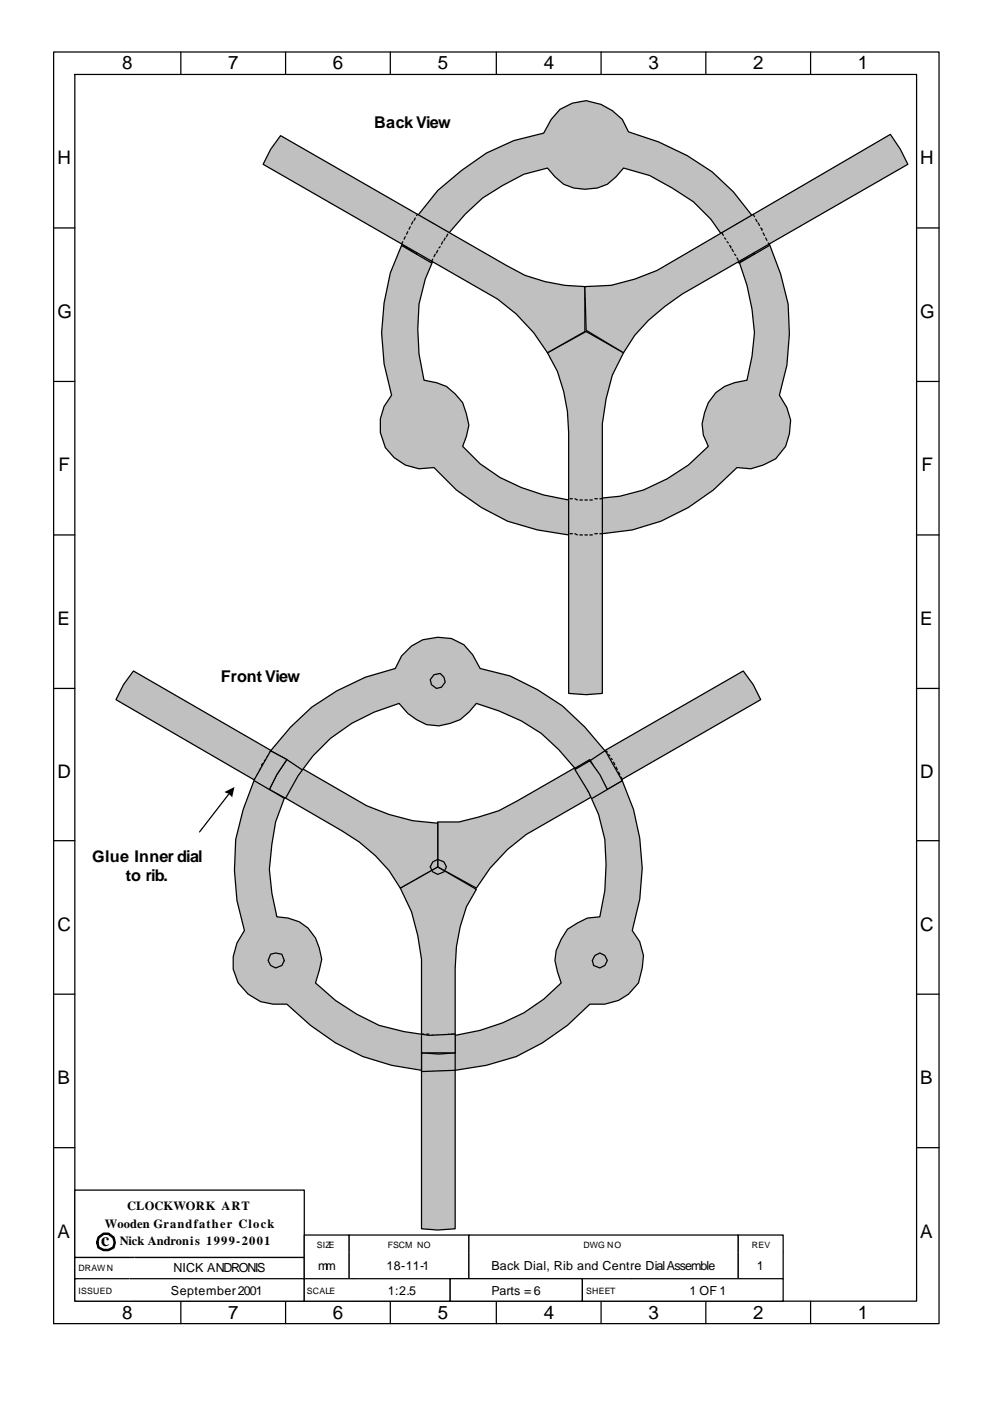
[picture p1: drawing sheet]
<svg xmlns="http://www.w3.org/2000/svg" width="210mm" height="297mm" viewBox="0 0 210 297" stroke-linecap="round" stroke-linejoin="round" font-family="sans-serif">
<g fill="none" stroke="#000" stroke-width=".26">
<path d="M11.4 11h187.8v269.6h-187.8zM15.9 15.8h178.6v260.1h-178.6zM38.4 11v4.8M60.6 11v4.8M82.8 11v4.8M105.3 11v4.8M127.5 11v4.8M149.8 11v4.8M172 11v4.8M11.4 48.3h4.5M194.5 48.3h4.7M11.4 80.9h4.5"/>
<path d="M194.5 80.9h4.7M11.4 113.4h4.5M194.5 113.4h4.7M11.4 146h4.5M194.5 146h4.7M11.4 178.2h4.5M48.7 168.2l-6.4 8.2M194.5 178.2h4.7M11.4 210.8h4.5M194.5 210.8h4.7M11.4 243.3h4.5M194.5 243.3h4.7"/>
<path d="M38.4 275.9v4.7M60.6 275.9v4.7M82.8 275.9v4.7M105.3 275.9v4.7M127.5 275.9v4.7M149.8 275.9v4.7M172 275.9v4.7"/>
</g>
<path d="M47.6 167.9l2.1-1-.5 2.3v-.2l-.8-.8z" fill-rule="evenodd" fill="#000"/>
<path d="M84.9 188.3l8-4.5 8.2 4.8-2.1 3.7-1.4 4.2-.8 4.2-.2 4.5v55.3l-3.7 .3-3.5-.3v-57.1l-.8-5.1-1.3-5z" fill-rule="evenodd" fill="#c0c0c0" stroke="#000" stroke-width=".26"/>
<g fill="none" stroke="#000" stroke-width=".26">
<path d="M89.4 219.3h.6M90.5 219.3h.5M91.5 219.5h.6M92.6 219.5h.5M93.7 219.5h.5M95.2 219.3l-.5 .2M95.8 219.3h.5M89.4 226.9h.6M90.5 226.9h.5M91.5 226.9h.6M92.6 226.9h.5M93.7 226.9h.5"/>
<path d="M94.7 226.9h.5M95.8 226.9h.5"/>
</g>
<path d="M92.9 174.3h4.5l4.2-1.1 4.2-1.3 4-2.1 47.9-27.5 2.1 2.9 1.6 3.1-49.7 28.6-4 3.2-3.7 4-2.9 4.2-8.2-4.5z" fill-rule="evenodd" fill="#c0c0c0" stroke="#000" stroke-width=".26"/>
<g fill="none" stroke="#000" stroke-width=".26">
<path d="M128.6 159.2l.3 .3M129.1 160l.3 .2M122 162.9l.2 .3M122.5 163.7l.3 .3M123 164.5l.3 .2M123.6 165.3l.2 .5M124.1 166.3l.3 .6M124.6 167.4l.3 .5M125.1 168.5l.3 .5M129.6 160.8l.3 .2M130.2 161.6l.2 .5M130.7 162.6l.3 .6"/>
<path d="M131.2 163.7l.3 .5M131.8 164.7l.2 .6"/>
</g>
<path d="M28.3 142.3l49.5 28.5 4.7 1.9 5.1 1.3 5.3 .5v9.3l-8 4.5a31.8 31.8 0 0 0-12.4-12.2l-47.9-27.8 1.6-3.1z" fill-rule="evenodd" fill="#c0c0c0" stroke="#000" stroke-width=".26"/>
<g fill="none" stroke="#000" stroke-width=".26">
<path d="M57.4 159.2l-.3 .5M54.2 165l-.2 .3M54.8 164l-.3 .5M55.3 162.9l-.3 .5M55.8 161.8l-.2 .3v.3M56.4 161l-.3 .3M56.9 160.2l-.3 .3M60.6 168.7l-.3 .3M61.1 167.7l-.2 .5M61.6 166.6l-.2 .5M62.2 165.5l-.3 .3v.3M62.7 164.5l-.3 .5"/>
<path d="M63.5 163.7l-.3 .5M64 162.9l-.2 .5"/>
</g>
<g fill="#c0c0c0" stroke="#000" stroke-width=".26">
<path d="M61.6 154.2l4.5-4.3 5.3-3.4 6.1-2.9 6.4-1.9a9.6 9.6 0 0 1 14.5-5l1.9 2.1 1.6 2.9 6.3 1.6 5.8 2.9 5.3 3.5 4.8 4.5 4.5 5.3 3.4 6-3.1 1.9-3.8-6.4-3.1 1.9-3.5-4-3.7-3.4-4.2-2.7-4.8-2.1-4.7-1.6-1.6 1.9-1.9 1.6-2.1 .8-2.4 .5-2.6-.3-2.1-1-1.9-1.3-1.8-2.2a35.6 35.6 0 0 0-24.1 20.1l-3.5-1.8 1.6-3.2 2.2-3.2-3.5-1.8z" fill-rule="evenodd"/>
<path d="M92.1 143.1l1.3-.3 .8 .8 .3 1-.8 1.1-1.1 .3-1.1-.8-.2-1.1z" fill-rule="evenodd"/>
</g>
<path d="M128.3 159.2l-3.2 2.1M60.9 161l3.1 2.2" fill="none" stroke="#000" stroke-width=".26"/>
<path d="M122 163.2l3.1-1.9 2.2 2.9 1.6 3.2 3.1-1.9a43.3 43.3 0 0 1 2.1 31.8l1.6 2.4 .8 2.9-.2 2.6-.8 3.2a10.1 10.1 0 0 1-10.4 4.5l-4.7 4.5-5.3 3.7-5.6 2.9-6.3 1.9-6.6 1-7.2 .3v-4l3.7 .3 3.5-.3v-3.7a38.7 38.7 0 0 0 18.8-7.7l3.7-3.4-.8-2.4-.6-2.4 .3-2.1 1.1-2.4 1.3-2.1 2.1-1.3 2.1-1.1 2.7-.2 1-5.6 .3-5.5a32 32 0 0 0-6.6-20.1z" fill-rule="evenodd" fill="#c0c0c0" stroke="#000" stroke-width=".26"/>
<path d="M128.9 167.4l-3.2 1.8M126.2 202.6l1.1-.5 1 .5 .6 1-.6 1.1-1 .5-1.4-.5-.2-1.1zM96.6 223.2v3.7" fill="none" stroke="#000" stroke-width=".26"/>
<path d="M57.4 159.2l3.5 1.8-2.2 3.2-1.6 3.2 3.2 1.8-1.8 5.1-.8 4.7-.6 5.3 .6 5.1 1 5a8.7 8.7 0 0 1 9 6.6l.6 2.4-1.4 5 4.3 3.7 4.5 2.9 4.7 2.4 5.3 1.3 5.3 .8 5.6-.2v3.9h-7.2v3.7a42 42 0 0 1-23.5-9.5l-5-4.5h-3a9 9 0 0 1-7.6-13l1.6-2.6-1.6-6.4-.6-6.3 .3-6.6 1.6-6.4 2.4-6.3z" fill-rule="evenodd" fill="#c0c0c0" stroke="#000" stroke-width=".26"/>
<path d="M54 165.5l3.1 1.9M91.8 182.7l1.1-.5 1.3 .5 .5 1.1-.5 1.1-1.3 .5-1.1-.5-.5-1.1zM57.4 202.3l1.1-.2 1.3 .2 .5 1.3-.5 1.1-1.3 .5-1.1-.5-.5-1.1zM89.4 219.5v3.7" fill="none" stroke="#000" stroke-width=".26"/>
<path d="M92.9 40.4l5-4.2 5.3-3.7 5.8-2.7 6.4-1.6 1.5-2.9a8.8 8.8 0 0 1 13-1.8l2.1 1.8 1.3 2.7 6.4 2.1 6.1 2.9 5.3 3.4 4.5 4.3 3.9 5-3.1 1.8 2.1 3.2 1.6 3.2-3.5 1.8-2.6-4.7-3.2-4.5-3.7-3.7-4.5-2.9-4.8-2.7-5.5-1.6-1.6 1.9-1.8 1.6a9.5 9.5 0 0 1-12.7-3.5l-5.1 1.4-4.5 2.3-4.2 2.7-3.7 3.4-3.5 4-3.1-1.9-3.7 6.4-3.2-2.1 3.4-6.1z" fill-rule="evenodd" fill="#c0c0c0" stroke="#000" stroke-width=".26"/>
<path d="M88.9 45.7l3.2 1.8M156.4 47.5l-3.2 1.9" fill="none" stroke="#000" stroke-width=".26"/>
<path d="M85.2 52l3.2 1.9 1.6-3.2 2.1-3.2 3.1 2.2a32 32 0 0 0-6.6 20.1l.3 5.3 1.1 5.5 2.6 .5 2.1 .8 1.9 1.6 1.6 1.9 .8 2.4 .5 2.3-.5 2.4-.8 2.1a32.4 32.4 0 0 0 17.2 10.4l5.2 1v3.7h7.2v3.7h-7.2l-6.6-1-6.3-1.9-5.6-2.9-5.3-3.7-4.7-4.8a9.2 9.2 0 0 1-11.4-7.4v-2.9l.8-2.6 1.6-2.4a42.5 42.5 0 0 1 2.1-31.8z" fill-rule="evenodd" fill="#c0c0c0" stroke="#000" stroke-width=".26"/>
<path d="M88.4 53.9l3.1 1.8M120.6 109.7v3.7" fill="none" stroke="#000" stroke-width=".26"/>
<path d="M156.4 47.5l3.4-1.8 3.4 6.1 2.4 6.3 1.6 6.4 .3 6.3-.5 6.6-1.6 6.4 1.6 2.6 .7 2.7-.2 2.9-.8 2.6-2.1 2.7-2.7 1.3-2.6 .8-2.9-.3a42.8 42.8 0 0 1-22.3 13.3l-6.3 .8v-3.8l-3.4 .3-3.8-.3v-3.7h5.6a32.6 32.6 0 0 0 19.8-7.1l4.3-4-1.1-2.3-.2-2.4 .5-2.4a8.3 8.3 0 0 1 6.3-6.4l2.7-.5 1-5 .6-5-.6-5.1-1-5-1.6-4.8 3.2-1.8-1.6-3.2z" fill-rule="evenodd" fill="#c0c0c0" stroke="#000" stroke-width=".26"/>
<path d="M163.2 52l-3.1 1.9M127.8 105.7v3.7" fill="none" stroke="#000" stroke-width=".26"/>
<path d="M116.2 74.8l8.2-4.5 7.9 4.5-2.4 4.8-1.3 5-.8 5.3v57.1l-3.4 .3-3.8-.3v-55.3l-.2-4.5-.8-4.2-1.3-4.2z" fill-rule="evenodd" fill="#c0c0c0" stroke="#000" stroke-width=".26"/>
<g fill="none" stroke="#000" stroke-width=".26">
<path d="M120.9 105.7h.5M120.9 113.2h.5M122 105.7l.5 .3M122 113.2l.5 .2M123 106h.6M123 113.4h.6M124.1 106h.5M124.1 113.4h.5M125.1 106h.6M125.1 113.4h.6M126.2 105.7h.5M126.2 113.2h.5"/>
<path d="M127.3 105.7h.5M127.3 113.2h.5"/>
</g>
<path d="M59.5 28.8l47.9 27.5 4 2.1 4.2 1.3 4.3 .8 4.2 .3v9.5l-7.9 4.5-3-4.2-3.7-4-3.9-3.2-49.8-28.6 1.6-3.1z" fill-rule="evenodd" fill="#c0c0c0" stroke="#000" stroke-width=".26"/>
<g fill="none" stroke="#000" stroke-width=".26">
<path d="M85.5 51.2l-.3 .6M86 50.2l-.3 .5M86.5 49.1l-.2 .6M87 48.1l-.2 .5M87.6 47l-.3 .5M88.1 46.2l-.3 .5M88.6 45.4l-.2 .3M91.8 54.9l-.3 .6M92.3 53.9l-.2 .5M92.9 53.1l-.3 .5M93.4 52.3l-.3 .3M93.9 51.2l-.2 .6"/>
<path d="M94.5 50.4l-.3 .6M95 49.7l-.3 .5"/>
</g>
<path d="M124.1 60.8l5.5-.3 5.1-1.3 4.7-1.9 49.5-28.8 2.1 3.2 1.6 3.1-47.9 27.6-3.7 2.6-3.4 2.9-2.9 3.2-2.4 3.7-7.9-4.8z" fill-rule="evenodd" fill="#c0c0c0" stroke="#000" stroke-width=".26"/>
<g fill="none" stroke="#000" stroke-width=".26">
<path d="M153.2 49.4l.3 .5M153.7 50.4l.3 .3M154.3 51.2l.2 .3M154.8 52l.2 .3v.3M155.3 52.8l.3 .6M155.8 53.9l.3 .3M156.4 54.7l.2 .5M159.8 45.4l.3 .5M160.3 46.5l.3 .5M160.9 47.3l.2 .5M161.4 48.3l.3 .3v.3M161.9 49.4l.3 .5"/>
<path d="M162.5 50.4l.2 .6M163 51.5l.2 .3"/>
</g>
<path d="M15.9 252.3h48.7v14.3h-48.7z" fill-rule="evenodd" fill="#fff" stroke="#000" stroke-width=".26"/>
<path d="M64.6 261.8h9.5v3.8h-9.5z" fill-rule="evenodd" fill="#fff"/>
<path d="M64.6 265.6v-3.8h9.5v3.8" fill="none" stroke="#000" stroke-width=".26"/>
<path d="M74.1 261.8h25.4v3.8h-25.4z" fill-rule="evenodd" fill="#fff"/>
<path d="M74.1 265.6v-3.8h25.4v3.8" fill="none" stroke="#000" stroke-width=".26"/>
<path d="M99.5 261.8h57.1v3.8h-57.1z" fill-rule="evenodd" fill="#fff"/>
<path d="M99.5 265.6v-3.8h57.1v3.8" fill="none" stroke="#000" stroke-width=".26"/>
<path d="M156.6 261.8h9.6v3.8h-9.6z" fill-rule="evenodd" fill="#fff"/>
<path d="M156.6 265.6v-3.8h9.6v3.8" fill="none" stroke="#000" stroke-width=".26"/>
<path d="M15.9 266.6h12.7v4.5h-12.7z" fill-rule="evenodd" fill="#fff"/>
<path d="M28.6 266.6h-12.7v4.5h12.7" fill="none" stroke="#000" stroke-width=".26"/>
<path d="M28.6 266.6h36v4.5h-36z" fill-rule="evenodd" fill="#fff"/>
<path d="M28.6 266.6h36v4.5h-36" fill="none" stroke="#000" stroke-width=".26"/>
<path d="M64.6 265.6h9.5v5.5h-9.5z" fill-rule="evenodd" fill="#fff"/>
<path d="M64.6 265.6v5.5h9.5v-5.5" fill="none" stroke="#000" stroke-width=".26"/>
<path d="M74.1 265.6h25.4v5.5h-25.4z" fill-rule="evenodd" fill="#fff"/>
<path d="M74.1 265.6v5.5h25.4v-5.5" fill="none" stroke="#000" stroke-width=".26"/>
<path d="M99.5 265.6h57.1v5.5h-57.1z" fill-rule="evenodd" fill="#fff"/>
<path d="M99.5 265.6v5.5h57.1v-5.5" fill="none" stroke="#000" stroke-width=".26"/>
<path d="M156.6 265.6h9.6v5.5h-9.6z" fill-rule="evenodd" fill="#fff"/>
<path d="M156.6 265.6v5.5h9.6v-5.5" fill="none" stroke="#000" stroke-width=".26"/>
<path d="M15.9 271.1h11.6v4.8h-11.6z" fill-rule="evenodd" fill="#fff"/>
<path d="M27.5 271.1h-11.6v4.8h11.6" fill="none" stroke="#000" stroke-width=".26"/>
<path d="M27.5 271.1h37.1v4.8h-37.1z" fill-rule="evenodd" fill="#fff"/>
<path d="M27.5 271.1h37.1v4.8h-37.1" fill="none" stroke="#000" stroke-width=".26"/>
<path d="M64.6 271.1h10.5v4.8h-10.5z" fill-rule="evenodd" fill="#fff"/>
<path d="M75.1 271.1h-10.5v4.8h10.5" fill="none" stroke="#000" stroke-width=".26"/>
<path d="M75.1 271.1h20.4v4.8h-20.4z" fill-rule="evenodd" fill="#fff"/>
<path d="M75.1 271.1h20.4v4.8h-20.4" fill="none" stroke="#000" stroke-width=".26"/>
<path d="M95.5 271.1h28.1v4.8h-28.1z" fill-rule="evenodd" fill="#fff" stroke="#000" stroke-width=".26"/>
<path d="M123.6 271.1h10.5v4.8h-10.5z" fill-rule="evenodd" fill="#fff"/>
<path d="M134.1 271.1h-10.5v4.8h10.5" fill="none" stroke="#000" stroke-width=".26"/>
<path d="M134.1 271.1h32.1v4.8h-32.1z" fill-rule="evenodd" fill="#fff"/>
<path d="M134.1 271.1h32.1v4.8h-32.1" fill="none" stroke="#000" stroke-width=".26"/>
<path d="M20.9 262.4l1.1-.8h1l1.1 .8 .2 1-.2 1.1-1.1 .5h-1l-1.1-.5-.3-1.1z" fill="none" stroke="#000" stroke-width=".53"/>
<g font-size="4">
<text x="25.9" y="14.7">8</text>
<text x="48.4" y="14.7">7</text>
<text x="70.6" y="14.7">6</text>
<text x="92.9" y="14.7">5</text>
<text x="115.4" y="14.7">4</text>
<text x="137.6" y="14.7">3</text>
<text x="159.8" y="14.7">2</text>
<text x="182" y="14.7">1</text>
<text x="12.2" y="34.8">H</text>
<text x="195.3" y="34.8">H</text>
<text x="12.2" y="67.4">G</text>
<text x="195.3" y="67.4">G</text>
<text x="12.4" y="99.9">F</text>
<text x="195.5" y="99.9">F</text>
<text x="12.2" y="132.5">E</text>
<text x="195.3" y="132.5">E</text>
<text x="12.2" y="165">D</text>
<text x="195.3" y="165">D</text>
<text x="12.2" y="197.3">C</text>
<text x="195.3" y="197.3">C</text>
<text x="12.2" y="229.8">B</text>
<text x="195.3" y="229.8">B</text>
<text x="12.2" y="262.4">A</text>
<text x="195.3" y="262.4">A</text>
<text x="21.4" y="264.2">c</text>
<text x="25.9" y="279.6">8</text>
<text x="48.4" y="279.6">7</text>
<text x="70.6" y="279.6">6</text>
<text x="92.9" y="279.6">5</text>
<text x="115.4" y="279.6">4</text>
<text x="137.6" y="279.6">3</text>
<text x="159.8" y="279.6">2</text>
<text x="182" y="279.6">1</text>
</g>
<g font-size="3.4">
<text x="79.4" y="27.2">Back View</text>
<text x="46.8" y="144.6">Front View</text>
<text x="19.6" y="182.7">Glue Inner dial</text>
<text x="26.7" y="186.7">to rib.</text>
</g>
<g font-size="2.6">
<text x="27" y="256.6">CLOCKWORK ART</text>
<text x="22.2" y="260.3">Wooden Grandfather Clock</text>
<text x="25.4" y="264">Nick Andronis 1999-2001</text>
<text x="36.8" y="269.8">NICK ANDRONIS</text>
<text x="67.5" y="269.3">mm</text>
<text x="82" y="269.3">18-11-1</text>
<text x="104.2" y="269.3">Back Dial, Rib and Centre Dial Assemble</text>
<text x="160.6" y="269.3">1</text>
<text x="36.2" y="274.5">September 2001</text>
<text x="82.3" y="274.5">1:2.5</text>
<text x="104.2" y="274.5">Parts = 6</text>
<text x="146.3" y="274.5">1 OF 1</text>
</g>
<g font-size="1.9">
<text x="16.7" y="269.5">DRAWN</text>
<text x="67.2" y="264.5">SIZE</text>
<text x="82.3" y="264.5">FSCM NO</text>
<text x="123.8" y="264.5">DWG NO</text>
<text x="159.5" y="264.5">REV</text>
<text x="16.7" y="274.3">ISSUED</text>
<text x="65.1" y="274.3">SCALE</text>
<text x="124.4" y="274.3">SHEET</text>
</g>
</svg>
